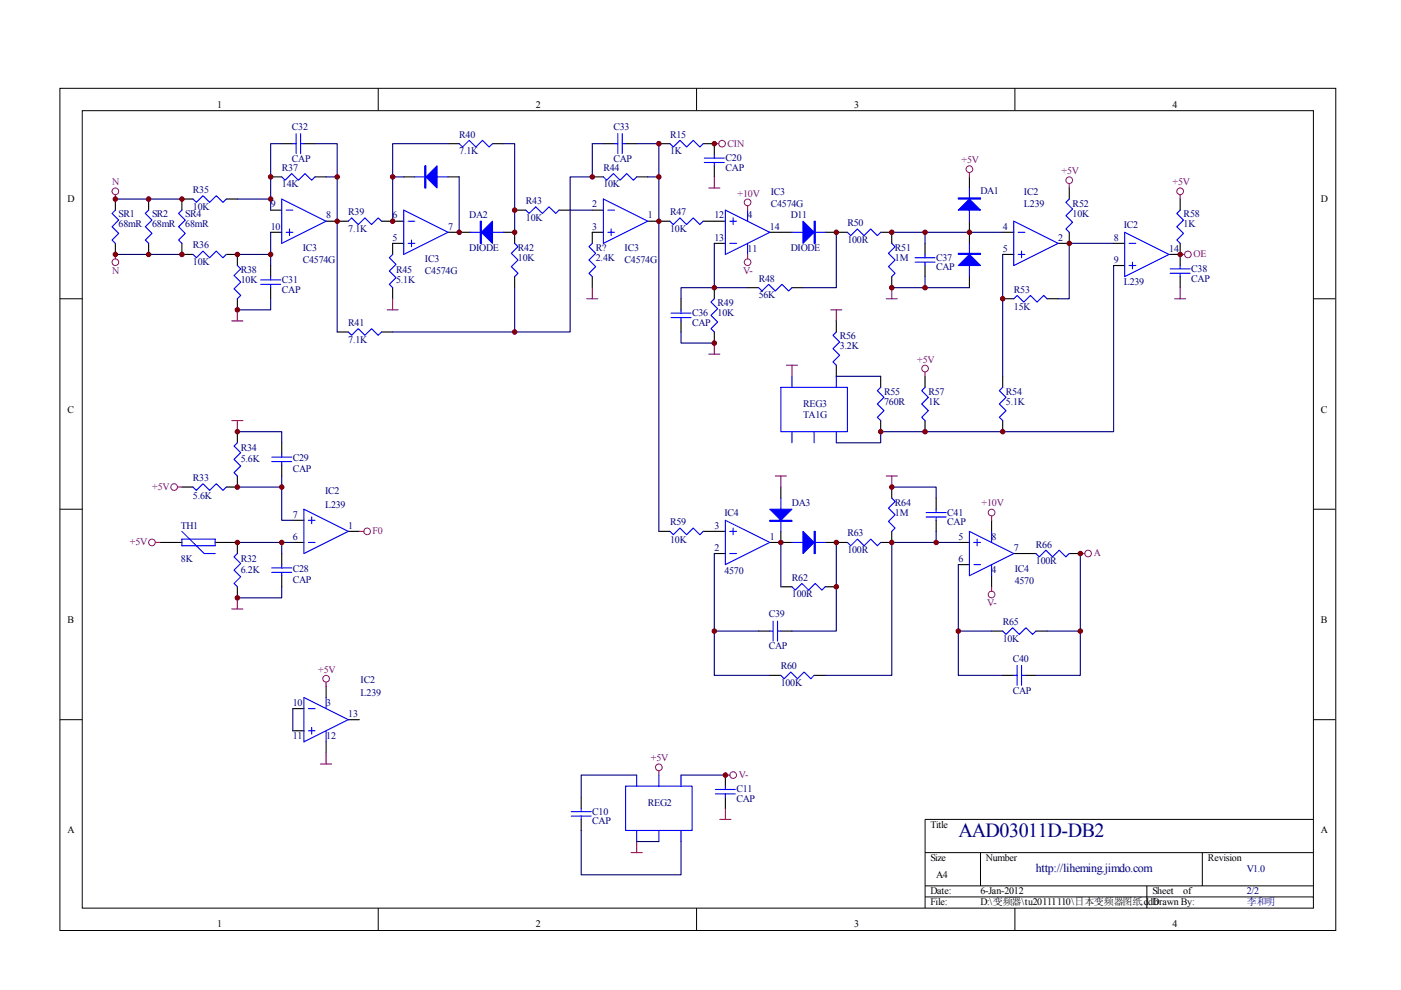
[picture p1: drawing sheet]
<svg xmlns="http://www.w3.org/2000/svg" width="297mm" height="210mm" viewBox="0 0 297 210" stroke-linecap="round" stroke-linejoin="round" font-family="sans-serif">
<g fill="none" stroke="#000" stroke-width=".21">
<path d="M12.7 18.7h270.5v178.6h-270.5zM80.2 18.7v4.7M147.7 18.7v4.7M215.2 18.7v4.7M17.4 23.5h261.1v169h-261.1zM12.7 63.3h4.7M278.4 63.3h4.7M12.7 108h4.7M278.4 108h4.7M12.7 152.6h4.7M278.4 152.6h4.7M278.4 173.7h-82.3v18.8"/>
<path d="M80.2 192.5v4.7M147.7 192.5v4.7M196.1 180.8h82.3M196.1 187.8h82.3M196.1 190.2h82.3M207.9 180.8v7M215.2 192.5v4.7M243.2 187.8v4.7M254.9 180.8v7"/>
</g>
<g fill="none" stroke="#000" stroke-width=".23">
<path d="M57.4 37.5h2.3M59.7 30.5h2.4M64.4 30.5h2.4M66.8 37.5h2.3M85.6 37.5h2.4M95 37.5h2.4M95 30.5h2.4M104.4 30.5h2.4M125.6 37.5h2.3M127.9 30.5h2.4M132.6 30.5h2.4M135 37.5h2.3"/>
<path d="M139.7 30.5h2.3M149.1 30.5h2.3v2.3M151.4 35.2v2.3M205.5 37.5v2.4M226.7 39.9v2.3M24.5 42.2v2.4M24.5 51.6v2.3M31.5 42.2v2.4M31.5 51.6v2.3M38.6 51.6v2.3h2.3M40.9 42.2h-2.3v2.4M48 42.2h2.3"/>
<path d="M48 53.9h2.3v2.4M57.4 44.6h2.3M57.4 49.3h2.3M57.4 56.3v2.3M69.1 46.9h4.7M80.9 46.9h4.7M85.6 51.6h-2.4v2.3M95 49.3h4.7M106.8 49.3h2.3v2.3M109.1 44.6h2.4M109.1 58.6v2.4M118.5 44.6h2.4"/>
<path d="M125.6 44.6h2.3M125.6 58.6v2.4M127.9 49.3h-2.3v2.3M137.3 46.9h4.7M149.1 46.9h4.7M151.4 51.6h2.4M163.2 49.3h4.7M175 49.3h4.7M186.7 49.3h2.4v2.3M189.1 58.6v2.4M196.1 51.6v2.3M196.1 56.3v2.3"/>
<path d="M205.5 46.9v4.7M205.5 58.6v2.4M212.6 49.3h2.3M212.6 53.9h2.3M226.7 49.3v2.3h-2.4M236.1 51.6h2.4M236.1 56.3h2.4M247.9 53.9h2.3M250.2 42.2v2.4M250.2 51.6v4.7M250.2 58.6v2.4M50.3 63.3v2.4"/>
<path d="M57.4 61v2.3M71.5 70.4h2.3M80.9 70.4h2.3M83.2 61v2.3M144.4 63.3v2.4M144.4 68v2.4M151.4 61v2.3M151.4 70.4v2.3M158.5 61h2.4M167.9 61h2.4M177.3 68v2.4M177.3 77.4v2.4"/>
<path d="M186.7 79.8v2.3M196.1 79.8v2.3M212.6 63.3h2.3M212.6 79.8v2.3M222 63.3h2.3M50.3 91.5v2.4M59.7 93.9v2.3M59.7 98.6v2.3M186.7 89.2v2.3M196.1 89.2v2.3M212.6 89.2v2.3M33.9 115h4.7"/>
<path d="M38.6 103.3h2.3M45.6 115h4.7v2.4M50.3 100.9v2.4h-2.3M59.7 117.4v2.3M62.1 115h2.3M62.1 110.3h2.3M73.8 112.7h2.4M139.7 112.7h2.3M149.1 112.7h4.7M151.4 117.4h2.4M163.2 115h4.7M165.6 103.3v2.3"/>
<path d="M165.6 112.7v2.3M175 115h4.7M189.1 103.3v2.3M189.1 112.7v2.3h-2.4M198.5 105.6v2.4M198.5 110.3v2.4M203.2 115h2.3M203.2 119.7h2.3M210.2 110.3v2.4M214.9 117.4h4.7M226.7 117.4h2.3M50.3 124.4v2.4"/>
<path d="M59.7 122.1v2.3M160.9 133.8h2.3M165.6 124.4h2.3M165.6 133.8h2.3M175 124.4h2.3M210.2 133.8h2.4M210.2 122.1v2.3M219.6 133.8h2.4M62.1 150.2h2.3M62.1 154.9h2.3M69.1 145.5v2.4M69.1 157.3v2.3"/>
<path d="M73.8 152.6h2.4M163.2 143.2h2.4M172.6 143.2h2.4M212.6 143.2h2.3M217.3 143.2h2.3M123.2 169v2.4M123.2 173.7v2.4M153.8 164.3v2.4M153.8 169v2.4"/>
</g>
<g fill="none" stroke="#00f" stroke-width=".23">
<path d="M59.7 37.5l.7 .7 1.4-1.4 1.5 1.4 1.4-1.4 1.4 1.4 .7-.7M62.1 30.5h.7M62.8 28.3v4.3M63.7 30.5h.7M63.7 28.3v4.3M88 37.5h7M97.4 30.5l.7 .7 1.4-1.4 1.4 1.4 1.4-1.4 1.4 1.4 .7-.7M127.9 37.5l.7 .7 1.4-1.4 1.5 1.4 1.4-1.4 1.4 1.4 .7-.7M130.3 30.5h.7M131 28.3v4.3M131.9 30.5h.7M131.9 28.3v4.3"/>
<path d="M142 30.5l.7 .7 1.5-1.4 1.4 1.4 1.4-1.4 1.4 1.4 .7-.7M149.3 33.5h4.3M149.3 34.5h4.3M151.4 32.8v.7M151.4 34.5v.7M205.5 39.9v7M24.5 44.6l-.7 .7 1.4 1.4-1.4 1.4 1.4 1.4-1.4 1.4 .7 .7M31.5 44.6l-.7 .7 1.4 1.4-1.4 1.4 1.4 1.4-1.4 1.4 .7 .7M38.6 44.6l-.7 .7 1.4 1.4-1.4 1.4 1.4 1.4-1.4 1.4 .7 .7M40.9 42.2l.7 .7 1.4-1.4 1.4 1.4 1.5-1.4 1.4 1.4 .7-.7M40.9 53.9l.7 .8 1.4-1.5 1.4 1.5 1.5-1.5 1.4 1.5 .7-.8M50.3 56.3l.7 .7-1.4 1.4 1.4 1.4-1.4 1.4 1.4 1.4-.7 .7"/>
<path d="M55.3 59.3h4.2M57.4 58.6v.7M59.7 42.2l9.4 4.7-9.4 4.7zM60.7 44.6h1.4M60.7 49.3h1.4M61.4 48.5v1.5M73.8 46.9l.7-.7 1.5 1.4 1.4-1.4 1.4 1.4 1.4-1.4 .7 .7M83.2 53.9l-.7 .8 1.5 1.4-1.5 1.4 1.5 1.4-1.5 1.4 .7 .7M85.6 44.6l9.4 4.7-9.4 4.6zM86.5 46.9h1.5M86.5 51.6h1.5M87.2 50.9v1.4"/>
<path d="M99.7 49.3h7.1M109.1 51.6l.7 .7-1.4 1.4 1.4 1.4-1.4 1.4 1.4 1.4-.7 .7M111.5 44.6l.7 .7 1.4-1.4 1.4 1.4 1.4-1.4 1.4 1.4 .7-.7M125.6 51.6l-.7 .7 1.4 1.4-1.4 1.4 1.4 1.4-1.4 1.4 .7 .7M127.9 42.2l9.4 4.7-9.4 4.7zM128.9 44.6h1.4M128.9 49.3h1.4M129.6 48.5v1.5M142 46.9l.7 .7 1.5-1.4 1.4 1.4 1.4-1.4 1.4 1.4 .7-.7M153.8 44.6l9.4 4.7-9.4 4.6zM154.7 46.9h1.5M154.7 51.6h1.5"/>
<path d="M155.4 46.2v1.4M158.5 44.6v2.3M158.5 51.6v2.3M167.9 49.3h7.1M179.7 49.3l.7 .7 1.4-1.5 1.4 1.5 1.4-1.5 1.4 1.5 .7-.7M189.1 51.6l.7 .7-1.4 1.4 1.4 1.4-1.4 1.4 1.4 1.4-.7 .7M194 54.7h4.2M194 55.6h4.2M196.1 53.9v.8M196.1 55.6v.7M205.5 51.6v7M214.9 46.9l9.4 4.7-9.4 4.7z"/>
<path d="M215.9 49.3h1.4M215.9 53.9h1.4M216.6 53.2v1.5M226.7 42.2l-.7 .7 1.4 1.4-1.4 1.4 1.4 1.4-1.4 1.4 .7 .8M238.5 49.3l9.4 4.6-9.4 4.7zM239.4 51.6h1.4M239.4 56.3h1.4M240.1 55.6v1.4M248.1 57h4.2M248.1 57.9h4.2M250.2 44.6l-.7 .7 1.4 1.4-1.4 1.4 1.4 1.4-1.4 1.4 .7 .7M250.2 56.3v.7"/>
<path d="M250.2 57.9v.7M55.3 60.3h4.2M57.4 60.3v.7M73.8 70.4l.7 .7 1.5-1.4 1.4 1.4 1.4-1.4 1.4 1.4 .7-.7M142.3 66.4h4.2M142.3 67.3h4.2M144.4 65.7v.7M144.4 67.3v.7M151.4 63.3l-.7 .7 1.5 1.5-1.5 1.4 1.5 1.4-1.5 1.4 .7 .7M160.9 61l.7 .7 1.4-1.4 1.4 1.4 1.4-1.4 1.4 1.4 .7-.7M167.9 79.8v2.3M177.3 70.4l-.7 .7 1.4 1.4-1.4 1.4 1.4 1.4-1.4 1.4 .7 .7"/>
<path d="M177.3 79.8v2.3M214.9 63.3l.7-.7 1.5 1.4 1.4-1.4 1.4 1.4 1.4-1.4 .7 .7M50.3 93.9l-.7 .7 1.4 1.4-1.4 1.4 1.4 1.4-1.4 1.4 .7 .7M57.6 96.9h4.2M57.6 97.9h4.2M59.7 96.2v.7M59.7 97.9v.7M165.6 82.1h14.1v9.4h-14.1zM167.9 91.5v2.4M172.6 91.5v2.4M177.3 91.5v2.4M186.7 82.1l-.7 .7 1.4 1.4-1.4 1.5 1.4 1.4-1.4 1.4 .7 .7"/>
<path d="M196.1 82.1l-.7 .7 1.4 1.4-1.4 1.5 1.4 1.4-1.4 1.4 .7 .7M212.6 82.1l-.7 .7 1.4 1.4-1.4 1.5 1.4 1.4-1.4 1.4 .7 .7M38.6 112.7l4.7 4.7h2.3M38.6 114.3h7v1.4h-7zM40.9 103.3l.7 .7 1.4-1.4 1.4 1.4 1.5-1.4 1.4 1.4 .7-.7M50.3 117.4l-.7 .7 1.4 1.4-1.4 1.4 1.4 1.4-1.4 1.4 .7 .7M59.7 119.7v.7M64.4 108l9.4 4.7-9.4 4.7zM65.4 115h1.4M65.4 110.3h1.4M66.1 109.6v1.4M142 112.7l.7 .7 1.5-1.4 1.4 1.4 1.4-1.4 1.4 1.4 .7-.7"/>
<path d="M153.8 110.3l9.4 4.7-9.4 4.7zM154.7 117.4h1.5M154.7 112.7h1.5M155.4 112v1.4M165.6 105.6v7.1M167.9 115h7.1M179.7 115l.7 .7 1.4-1.4 1.4 1.4 1.4-1.4 1.4 1.4 .7-.7M189.1 105.6l.7 .7-1.4 1.4 1.4 1.4-1.4 1.5 1.4 1.4-.7 .7M196.4 108.7h4.2M196.4 109.6h4.2M198.5 108v.7M198.5 109.6v.7"/>
<path d="M205.5 112.7l9.4 4.7-9.4 4.7zM206.5 115h1.4M206.5 119.7h1.4M207.2 114.3v1.4M210.2 112.7v2.3M210.2 119.7v2.4M219.6 117.4l.8 .7 1.4-1.4 1.4 1.4 1.4-1.4 1.4 1.4 .7-.7M57.6 120.4h4.2M57.6 121.4h4.2M59.7 121.4v.7M163.2 133.8h.7M163.9 131.7v4.2"/>
<path d="M164.9 133.8h.7M164.9 131.7v4.2M167.9 124.4l.7 .7 1.4-1.4 1.4 1.4 1.4-1.4 1.5 1.4 .7-.7M212.6 133.8l.7 .7 1.4-1.4 1.4 1.4 1.4-1.4 1.4 1.4 .7-.7M64.4 147.9l9.4 4.7-9.4 4.7zM65.4 150.2h1.4M65.4 154.9h1.4M66.1 154.2v1.4M69.1 147.9v2.3M69.1 154.9v2.4M165.6 143.2l.7 .7 1.4-1.4 1.4 1.4 1.4-1.4 1.4 1.4 .7-.7M214.9 143.2h.7"/>
<path d="M215.6 141.1v4.2M216.6 141.1v4.2M216.6 143.2h.7M121.1 172.1h4.2M121.1 173h4.2M123.2 171.4v.7M123.2 173v.7M132.6 166.7h14.1v9.4h-14.1zM135 164.3v2.4M135 176.1v2.3M139.7 164.3v2.4M139.7 176.1v2.3"/>
<path d="M144.4 164.3v2.4M144.4 176.1v2.3M151.7 167.4h4.2M151.7 168.3h4.2M153.8 166.7v.7M153.8 168.3v.7"/>
</g>
<g fill="none" stroke="#a1006a" stroke-width=".21">
<circle cx="153.1" cy="30.5" r=".71"/>
<circle cx="205.5" cy="35.9" r=".71"/>
<circle cx="226.7" cy="38.2" r=".71"/>
<circle cx="24.5" cy="40.6" r=".71"/>
<circle cx="24.5" cy="55.6" r=".7"/>
<circle cx="158.5" cy="55.6" r=".7"/>
<circle cx="158.5" cy="42.9" r=".7"/>
<circle cx="250.2" cy="40.6" r=".71"/>
<circle cx="251.9" cy="53.9" r=".71"/>
<circle cx="196.1" cy="78.1" r=".71"/>
<circle cx="32.2" cy="115" r=".71"/>
<circle cx="36.9" cy="103.3" r=".71"/>
<circle cx="77.8" cy="112.7" r=".71"/>
<circle cx="210.2" cy="108.7" r=".71"/>
<circle cx="230.7" cy="117.4" r=".7"/>
<circle cx="210.2" cy="126.1" r=".71"/>
<circle cx="69.1" cy="143.9" r=".71"/>
<circle cx="139.7" cy="162.7" r=".71"/>
<circle cx="155.4" cy="164.3" r=".71"/>
</g>
<g fill="none" stroke="#a1006a" stroke-width=".23">
<path d="M150.3 39.9h2.3M151.4 37.5v2.4M151.4 30.5h1M205.5 36.6v.9M226.7 38.9v1M24.5 41.3v.9M24.5 53.9v1M158.5 43.6v1M158.5 53.9v1M250.2 53.9h1M250.2 41.3v.9M49.1 68h2.4"/>
<path d="M50.3 65.7v2.3M82.1 65.7h2.3M83.2 63.3v2.4M124.4 63.3h2.4M125.6 61v2.3M150.3 75.1h2.3M151.4 72.7v2.4M166.7 77.4h2.4M167.9 77.4v2.4M176.1 65.7h2.4M177.3 65.7v2.3M187.9 63.3h2.3"/>
<path d="M189.1 61v2.3M196.1 78.8v1M249 63.3h2.4M250.2 61v2.3M49.1 89.2h2.4M50.3 89.2v2.3M32.9 115h1M37.6 103.3h1M76.2 112.7h.9M164.4 100.9h2.3M165.6 100.9v2.4M187.9 100.9h2.3"/>
<path d="M189.1 100.9v2.4M210.2 109.4v.9M229 117.4h1M49.1 129.1h2.4M50.3 126.8v2.3M210.2 124.4v.9M69.1 144.6v.9M69.1 159.6v2.4M68 162h2.3M135 178.4v2.4M139.7 163.4v.9M152.6 173.7h2.4"/>
<path d="M153.8 171.4v2.3M153.8 164.3h.9M133.8 180.8h2.4"/>
</g>
<g fill="none" stroke="#000080" stroke-width=".23">
<path d="M59.7 30.5h-2.3v14.1M66.8 30.5h4.7v39.9M69.1 37.5h2.4M83.2 37.5h2.4M95 30.5h-11.8v16.4M97.4 37.5v11.8M106.8 30.5h2.3v18.8M127.9 30.5h-2.3v7h-4.7v32.9h-11.8M135 30.5h4.7v82.2M137.3 37.5h2.4M24.5 42.2h14.1M24.5 53.9h14.1"/>
<path d="M50.3 42.2h7.1M50.3 53.9h7.1M57.4 49.3v7M120.9 44.6h4.7M151.4 51.6v9.4M177.3 49.3v11.7h-7M189.1 49.3h23.5M196.1 49.3v2.3M196.1 58.6v2.4M212.6 53.9v25.9M236.1 51.6h-9.4v11.7h-2.4M236.1 56.3v35.2h-49.4v2.4h-9.4"/>
<path d="M57.4 63.3v2.4h-7.1M109.1 61v9.4h-25.9M144.4 70.4v2.3h7M158.5 61h-14.1v2.3M177.3 79.8h9.4M189.1 61h16.4M50.3 91.5h9.4v2.4M50.3 115h11.8M59.7 100.9v2.4h-9.4M59.7 103.3v7h2.4M59.7 115v2.4M151.4 117.4v16.4h9.5"/>
<path d="M165.6 115v9.4M177.3 115v18.8h-9.4M189.1 103.3h9.4v2.3M198.5 112.7v2.3M203.2 115h-14.1v28.2h-14.1M203.2 119.7v23.5h9.4M229 117.4v25.8h-9.4M59.7 124.4v2.4h-9.4M151.4 133.8v9.4h11.8M203.2 133.8h7M222 133.8h7M62.1 150.2v4.7"/>
<path d="M123.2 176.1v9.4h21.2v-7.1M135 164.3h-11.8v4.7M135 178.4h4.7M144.4 164.3h9.4"/>
</g>
<g fill="#800000" stroke="#800000" stroke-width=".21">
<circle cx="57.4" cy="37.5" r=".47"/>
<circle cx="71.5" cy="37.5" r=".47"/>
<circle cx="57.4" cy="42.2" r=".47"/>
<circle cx="50.3" cy="53.9" r=".47"/>
<circle cx="57.4" cy="53.9" r=".47"/>
<circle cx="50.3" cy="65.7" r=".47"/>
<circle cx="38.6" cy="42.2" r=".47"/>
<circle cx="24.5" cy="42.2" r=".47"/>
<circle cx="31.5" cy="42.2" r=".47"/>
<circle cx="24.5" cy="53.9" r=".47"/>
<circle cx="38.6" cy="53.9" r=".47"/>
<circle cx="31.5" cy="53.9" r=".47"/>
<circle cx="83.2" cy="46.9" r=".47"/>
<circle cx="97.4" cy="49.2" r=".47"/>
<circle cx="83.2" cy="37.5" r=".47"/>
<circle cx="139.7" cy="37.5" r=".47"/>
<circle cx="139.7" cy="30.5" r=".47"/>
<circle cx="151.4" cy="72.7" r=".47"/>
<circle cx="151.4" cy="61" r=".47"/>
<circle cx="151.4" cy="30.5" r=".47"/>
<circle cx="109.1" cy="49.2" r=".47"/>
<circle cx="109.1" cy="44.6" r=".47"/>
<circle cx="71.5" cy="46.9" r=".47"/>
<circle cx="109.1" cy="70.4" r=".47"/>
<circle cx="125.6" cy="37.5" r=".47"/>
<circle cx="177.3" cy="49.3" r=".47"/>
<circle cx="250.2" cy="53.9" r=".47"/>
<circle cx="189.1" cy="49.3" r=".47"/>
<circle cx="205.5" cy="49.3" r=".47"/>
<circle cx="196.1" cy="49.3" r=".47"/>
<circle cx="196.1" cy="61" r=".47"/>
<circle cx="226.7" cy="51.6" r=".47"/>
<circle cx="189.1" cy="61" r=".47"/>
<circle cx="186.7" cy="91.5" r=".47"/>
<circle cx="196.1" cy="91.5" r=".47"/>
<circle cx="212.6" cy="91.5" r=".47"/>
<circle cx="212.6" cy="63.3" r=".47"/>
<circle cx="165.6" cy="115" r=".47"/>
<circle cx="177.3" cy="115" r=".47"/>
<circle cx="177.3" cy="124.4" r=".47"/>
<circle cx="151.4" cy="133.8" r=".47"/>
<circle cx="189.1" cy="115" r=".47"/>
<circle cx="198.5" cy="115" r=".47"/>
<circle cx="203.2" cy="133.8" r=".47"/>
<circle cx="229" cy="133.8" r=".47"/>
<circle cx="229" cy="117.4" r=".47"/>
<circle cx="139.7" cy="46.9" r=".47"/>
<circle cx="189.1" cy="103.3" r=".47"/>
<circle cx="153.8" cy="164.3" r=".47"/>
<circle cx="50.3" cy="115" r=".47"/>
<circle cx="50.3" cy="103.3" r=".47"/>
<circle cx="50.3" cy="91.5" r=".47"/>
<circle cx="59.7" cy="115" r=".47"/>
<circle cx="50.3" cy="126.8" r=".47"/>
<circle cx="59.7" cy="103.3" r=".47"/>
</g>
<g fill="#00f" stroke="#00f" stroke-width=".23">
<path d="M102.1 49.3l2.3-2.4v4.7z"/>
<path d="M90.3 37.5l2.4-2.3v4.7z"/>
<path d="M170.3 46.9l2.3 2.4-2.3 2.3z"/>
<path d="M203.2 56.3l2.3-2.4 2.4 2.4z"/>
<path d="M205.5 42.2l2.4 2.4h-4.7z"/>
<path d="M170.3 112.7l2.3 2.3-2.3 2.4z"/>
<path d="M163.2 108h4.7l-2.3 2.3z"/>
<path d="M101.8 46.9h.3v4.7h-.3z" fill-rule="evenodd"/>
<path d="M90.1 35.2h.2v4.7h-.2z" fill-rule="evenodd"/>
<path d="M172.6 46.9h.2v4.7h-.2z" fill-rule="evenodd"/>
<path d="M203.2 53.7h4.7v.2h-4.7z" fill-rule="evenodd"/>
<path d="M203.2 42h4.7v.2h-4.7z" fill-rule="evenodd"/>
<path d="M172.6 112.7h.2v4.7h-.2z" fill-rule="evenodd"/>
<path d="M163.2 110.3h4.7v.3h-4.7z" fill-rule="evenodd"/>
</g>
<text font-size="4.2" fill="#000080" x="203.2" y="177.4">AAD03011D-DB2</text>
<text font-size="2.5" fill="#000080" x="219.6" y="184.8">http://liheming.jimdo.com</text>
<g font-size="2.1">
<text x="46.1" y="22.9">1</text>
<text x="113.6" y="22.9">2</text>
<text x="181.1" y="22.9">3</text>
<text x="248.6" y="22.9">4</text>
<text x="14.3" y="42.8">D</text>
<text x="280.1" y="42.8">D</text>
<text x="14.3" y="87.5">C</text>
<text x="280.1" y="87.5">C</text>
<text x="14.3" y="132.1">B</text>
<text x="280.1" y="132.1">B</text>
<text x="14.3" y="176.7">A</text>
<text x="197.3" y="175.5">Title</text>
<text x="280.1" y="176.7">A</text>
<text x="197.3" y="182.6">Size</text>
<text x="209" y="182.6">Number</text>
<text x="256.1" y="182.6">Revision</text>
<text x="197.3" y="189.6">Date:</text>
<text x="197.3" y="192">File:</text>
<text x="198.5" y="186.1">A4</text>
<text x="207.9" y="189.6">6-Jan-2012</text>
<text x="207.9" y="192">D:\变频器\tu20111110\日本变频器图纸.ddb</text>
<text x="244.3" y="189.6">Sheet</text>
<text x="244.3" y="192">Drawn By:</text>
<text x="250.9" y="189.6">of</text>
<text x="46.1" y="196.6">1</text>
<text x="113.6" y="196.6">2</text>
<text x="181.1" y="196.6">3</text>
<text x="248.6" y="196.6">4</text>
</g>
<g font-size="2.1" fill="#000080">
<text x="61.9" y="27.5">C32</text>
<text x="97.4" y="29.2">R40</text>
<text x="130" y="27.5">C33</text>
<text x="142.1" y="29.2">R15</text>
<text x="61.9" y="34.4">CAP</text>
<text x="97.4" y="32.7">7.1K</text>
<text x="130" y="34.4">CAP</text>
<text x="142.1" y="32.7">1K</text>
<text x="153.8" y="34.1">C20</text>
<text x="40.9" y="40.9">R35</text>
<text x="59.8" y="36.3">R37</text>
<text x="59.8" y="39.7">14K</text>
<text x="127.9" y="36.3">R44</text>
<text x="127.9" y="39.7">10K</text>
<text x="153.8" y="36.3">CAP</text>
<text x="163.4" y="41.4">IC3</text>
<text x="207.9" y="41.2">DA1</text>
<text x="217.1" y="41.4">IC2</text>
<text x="25.1" y="46.1">SR1</text>
<text x="32.3" y="46.1">SR2</text>
<text x="39.3" y="46.1">SR4</text>
<text x="40.9" y="44.5">10K</text>
<text x="57.4" y="44">9</text>
<text x="69.2" y="46.3">8</text>
<text x="73.8" y="45.6">R39</text>
<text x="83.2" y="46.3">6</text>
<text x="99.5" y="46.3">DA2</text>
<text x="111.5" y="43.3">R43</text>
<text x="111.5" y="46.8">10K</text>
<text x="125.6" y="44">2</text>
<text x="137.3" y="46.3">1</text>
<text x="142.1" y="45.6">R47</text>
<text x="151.5" y="46.3">12</text>
<text x="158.5" y="46.3">4</text>
<text x="163.4" y="44">C4574G</text>
<text x="167.6" y="46.3">D11</text>
<text x="217.1" y="44">L239</text>
<text x="227.4" y="43.8">R52</text>
<text x="227.4" y="45.9">10K</text>
<text x="251" y="46.1">R58</text>
<text x="25.1" y="48.2">68mR</text>
<text x="32.3" y="48.2">68mR</text>
<text x="39.3" y="48.2">68mR</text>
<text x="40.9" y="52.7">R36</text>
<text x="57.4" y="48.7">10</text>
<text x="64.2" y="53.2">IC3</text>
<text x="73.8" y="49.1">7.1K</text>
<text x="83.2" y="51.1">5</text>
<text x="95" y="48.7">7</text>
<text x="99.5" y="53.2">DIODE</text>
<text x="109.8" y="53.2">R42</text>
<text x="125.6" y="48.7">3</text>
<text x="126.3" y="53.2">R?</text>
<text x="132.4" y="53.2">IC3</text>
<text x="142.1" y="49.1">10K</text>
<text x="151.5" y="51.1">13</text>
<text x="158.5" y="53.4">11</text>
<text x="163.2" y="48.7">14</text>
<text x="167.6" y="53.2">DIODE</text>
<text x="179.7" y="48">R50</text>
<text x="179.7" y="51.5">100R</text>
<text x="189.7" y="53.2">R51</text>
<text x="212.6" y="48.7">4</text>
<text x="212.6" y="53.4">5</text>
<text x="224.4" y="51.1">2</text>
<text x="236.1" y="51.1">8</text>
<text x="238.3" y="48.4">IC2</text>
<text x="247.9" y="53.4">14</text>
<text x="251" y="48.2">1K</text>
<text x="40.9" y="56.2">10K</text>
<text x="51.1" y="57.8">R38</text>
<text x="51.1" y="60">10K</text>
<text x="59.8" y="60">C31</text>
<text x="64.2" y="55.7">C4574G</text>
<text x="84" y="57.8">R45</text>
<text x="84" y="60">5.1K</text>
<text x="90.1" y="55.5">IC3</text>
<text x="90.1" y="58.1">C4574G</text>
<text x="109.8" y="55.3">10K</text>
<text x="126.3" y="55.3">2.4K</text>
<text x="132.4" y="55.7">C4574G</text>
<text x="160.9" y="59.7">R48</text>
<text x="189.7" y="55.3">1M</text>
<text x="198.5" y="55.3">C37</text>
<text x="198.5" y="57.3">CAP</text>
<text x="236.1" y="55.7">9</text>
<text x="252.6" y="57.6">C38</text>
<text x="252.6" y="59.7">CAP</text>
<text x="59.8" y="62.1">CAP</text>
<text x="152.1" y="64.9">R49</text>
<text x="160.9" y="63.3">56K</text>
<text x="215" y="62.1">R53</text>
<text x="215" y="65.6">15K</text>
<text x="238.3" y="60.5">L239</text>
<text x="73.8" y="69.1">R41</text>
<text x="146.7" y="67">C36</text>
<text x="146.7" y="69.1">CAP</text>
<text x="152.1" y="67">10K</text>
<text x="178.1" y="71.9">R56</text>
<text x="73.8" y="72.7">7.1K</text>
<text x="178.1" y="74">3.2K</text>
<text x="187.5" y="83.7">R55</text>
<text x="196.8" y="83.7">R57</text>
<text x="213.3" y="83.7">R54</text>
<text x="170.3" y="86.3">REG3</text>
<text x="170.3" y="88.6">TA1G</text>
<text x="187.5" y="85.8">760R</text>
<text x="196.8" y="85.8">1K</text>
<text x="213.3" y="85.8">5.1K</text>
<text x="51.1" y="95.7">R34</text>
<text x="51.1" y="98">5.6K</text>
<text x="62.1" y="97.8">C29</text>
<text x="62.1" y="100.1">CAP</text>
<text x="40.9" y="102">R33</text>
<text x="40.9" y="105.8">5.6K</text>
<text x="68.9" y="104.8">IC2</text>
<text x="68.9" y="107.6">L239</text>
<text x="167.9" y="107.2">DA3</text>
<text x="189.7" y="107.2">R64</text>
<text x="38.4" y="112.1">TH1</text>
<text x="62.1" y="109.7">7</text>
<text x="73.8" y="112.1">1</text>
<text x="142.1" y="111.4">R59</text>
<text x="151.5" y="112.1">3</text>
<text x="153.6" y="109.5">IC4</text>
<text x="179.7" y="113.7">R63</text>
<text x="189.7" y="109.3">1M</text>
<text x="200.8" y="109.3">C41</text>
<text x="200.8" y="111.4">CAP</text>
<text x="38.4" y="119.1">8K</text>
<text x="51.1" y="119.1">R32</text>
<text x="62.1" y="114.5">6</text>
<text x="142.1" y="115.2">10K</text>
<text x="151.5" y="116.8">2</text>
<text x="163.2" y="114.5">1</text>
<text x="179.7" y="117.3">100R</text>
<text x="203.2" y="114.5">5</text>
<text x="203.2" y="119.1">6</text>
<text x="210.2" y="114.5">8</text>
<text x="215" y="116.8">7</text>
<text x="219.6" y="116.1">R66</text>
<text x="219.6" y="119.6">100R</text>
<text x="51.1" y="121.5">6.2K</text>
<text x="62.1" y="121.3">C28</text>
<text x="62.1" y="123.6">CAP</text>
<text x="153.6" y="121.8">4570</text>
<text x="167.9" y="123.1">R62</text>
<text x="210.2" y="121.5">4</text>
<text x="215.1" y="121.3">IC4</text>
<text x="215.1" y="123.9">4570</text>
<text x="163" y="130.9">C39</text>
<text x="167.9" y="126.7">100R</text>
<text x="163" y="137.7">CAP</text>
<text x="212.6" y="132.5">R65</text>
<text x="212.6" y="136.1">10K</text>
<text x="165.5" y="141.9">R60</text>
<text x="214.7" y="140.3">C40</text>
<text x="62.1" y="149.7">10</text>
<text x="69.2" y="149.7">3</text>
<text x="76.5" y="144.7">IC2</text>
<text x="76.5" y="147.6">L239</text>
<text x="165.5" y="145.5">100K</text>
<text x="214.7" y="147.1">CAP</text>
<text x="73.8" y="152">13</text>
<text x="62.1" y="156.7">11</text>
<text x="69.2" y="156.7">12</text>
<text x="156.1" y="168">C11</text>
<text x="125.6" y="172.7">C10</text>
<text x="137.3" y="170.8">REG2</text>
<text x="156.1" y="170.1">CAP</text>
<text x="125.6" y="174.8">CAP</text>
<text x="264.3" y="184.9">V1.0</text>
<text x="264.3" y="192">李和明</text>
<text x="264.3" y="189.6">2/2</text>
</g>
<g font-size="2.1" fill="#a1006a">
<text x="154.3" y="31.1">CIN</text>
<text x="203.9" y="34.6">+5V</text>
<text x="23.8" y="39.3">N</text>
<text x="156.4" y="41.7">+10V</text>
<text x="225" y="36.9">+5V</text>
<text x="248.6" y="39.3">+5V</text>
<text x="23.8" y="58.1">N</text>
<text x="157.6" y="58.1">V-</text>
<text x="253.1" y="54.5">OE</text>
<text x="194.5" y="76.9">+5V</text>
<text x="32.3" y="103.9">+5V</text>
<text x="208.1" y="107.4">+10V</text>
<text x="79" y="113.3">F0</text>
<text x="27.5" y="115.6">+5V</text>
<text x="231.9" y="118">A</text>
<text x="209.3" y="128.5">V-</text>
<text x="67.5" y="142.6">+5V</text>
<text x="138" y="161.4">+5V</text>
<text x="156.6" y="164.9">V-</text>
</g>
</svg>
